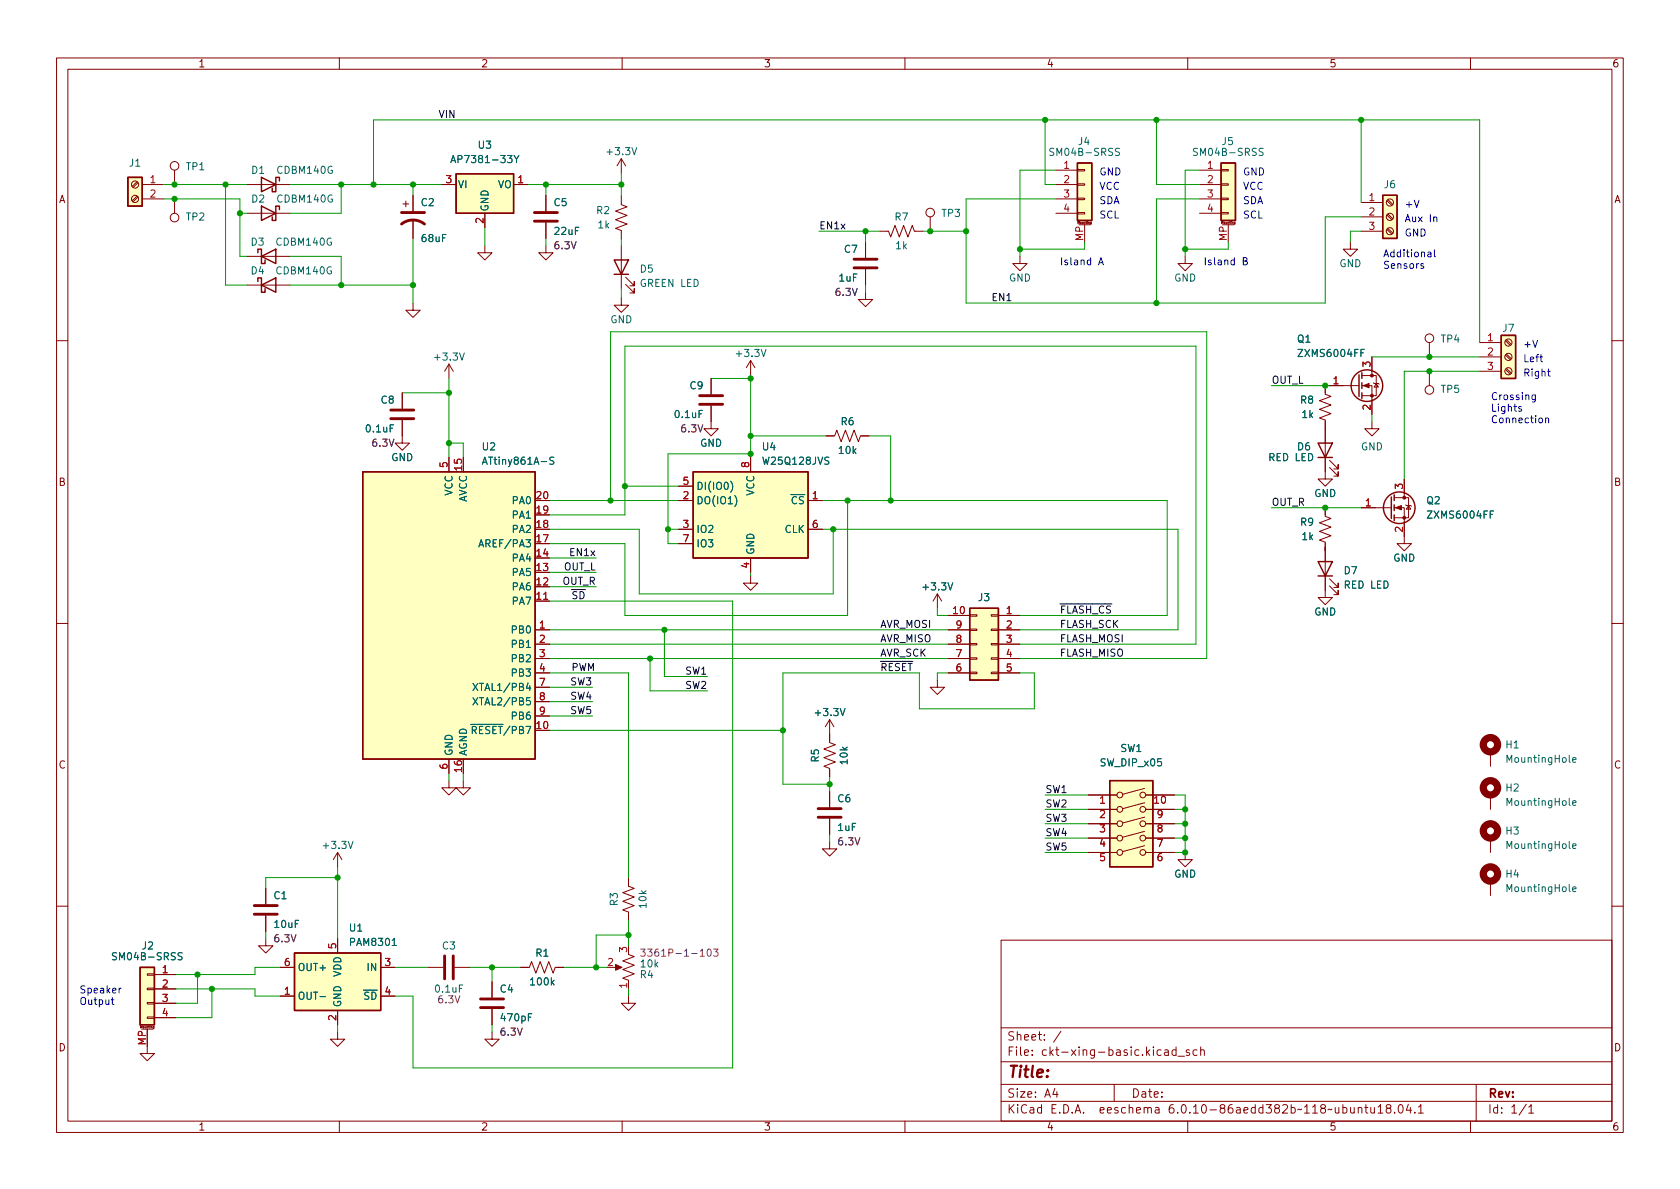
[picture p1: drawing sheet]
<svg xmlns="http://www.w3.org/2000/svg" width="297mm" height="210mm" viewBox="0 0 297 210" stroke-linecap="round" stroke-linejoin="round" font-family="sans-serif">
<g fill="none" stroke="#840000" stroke-width=".18">
<path d="M10 10.2h277v190.1h-277zM12 12.2h273v186.1h-273zM60 10.2v2M110 10.2v2M160 10.2v2M210 10.2v2M260 10.2v2M24.2 34.7l-.8 .8M24.2 32.1l-.8 .9M24.4 34.8l-.9 .9M24.4 32.3l-.9 .8M25.1 32.6h3.9"/>
<path d="M25.1 35.2h3.9M30.9 30.1v2.5M30.9 35.2v2.5M43.7 32.6h7.6M43.7 37.7h7.6M71.2 36.1h1.1M71.8 35.6v1M73 34.5v2.8M73 38.9v3.3M78.1 32.6h2.5M85.7 37.7v2.6M90.8 32.6h2.5"/>
<path d="M96.5 34.5v2.8M96.5 39.4v2.8M109.9 34.7v1.5l1 .4-2.1 .7 2.1 .8-2.1 .8 2.1 .7-2.1 .8 1.1 .4v1.5M109.9 28.1v2.5M109.9 28.1l-.8 1.2M109.9 28.1l.7 1.2M164.5 38.3v2.6M186.7 32.6h3.8M186.7 35.2h3.8M186.7 37.7h3.8M186.7 30.1h3.8M190.5 37.6h1.3v.2h-1.3z"/>
<path d="M190.5 35h1.3v.3h-1.3zM190.5 32.5h1.3v.3h-1.3zM190.5 30h1.3v.2h-1.3zM190.8 39.7h2M191.8 39.7v3.1M193 39.5h-.2v-.2h.2v.3h-.2M212.1 32.6h3.8M212.1 35.2h3.8M212.1 37.7h3.8M212.1 30.1h3.8M215.9 37.6h1.3v.2h-1.3zM215.9 35h1.3v.3h-1.3z"/>
<path d="M215.9 32.5h1.3v.3h-1.3zM215.9 30h1.3v.2h-1.3zM216.2 39.7h2M217.2 39.7v3.1M218.4 39.5h-.2v-.2h.2v.3h-.2M240.7 35.8h3.8M240.7 38.3h3.8M245.2 38l.9 .9M245.2 35.5l.9 .8M245.4 37.8l.9 .9M245.4 35.3l.9 .8M43.7 45.3h7.6"/>
<path d="M43.7 50.4h7.6M73 53.6v1.3h1.3l-1.3 1.2-1.2-1.2h1.2M85.7 43.4v1.3h1.3l-1.3 1.3-1.2-1.3h1.2M96.5 43.4v1.3h1.3l-1.3 1.3-1.3-1.3h1.3M109.9 52.7v1.3h1.2l-1.2 1.2-1.3-1.2h1.3M109.9 43.4v7.6M110.6 50.3l1.5 1.5v-.8v.8h-.7M110.6 49l1.5 1.5v-.7v.7h-.7M153 51.7v1.3h-1.2l1.2 1.2 1.3-1.2h-1.3M153 42.8v2.8M153 47.6v2.8M155.6 40.9h1.5l.4 1 .7-2 .8 2 .8-2 .7 2 .8-2 .4 1h1.5"/>
<path d="M180.3 45.3v1.3h-1.2l1.2 1.3 1.3-1.3h-1.3M209.5 45.3v1.3h-1.2l1.2 1.3 1.3-1.3h-1.3M238.8 42.8v1.3h-1.3l1.3 1.2 1.2-1.2h-1.2M240.7 40.9h3.8M245.2 40.6l.9 .8M245.4 40.4l.9 .8M10 60.2h2M71.1 74.3v4.1h1.3l-1.3 1.2-1.3-1.2h1.3M71.1 69.5v2.8M79.4 64.4l-.8 1.3M79.4 64.4v2.5M79.4 64.4l.7 1.3"/>
<path d="M125.7 71.7v4.1h1.3l-1.3 1.3-1.2-1.3h1.2M125.7 66.9v2.8M132.7 63.7l-.7 1.3M132.7 63.7v2.6M132.7 63.7l.8 1.3M146 77.1h1.6l.4-1 .7 2 .8-2 .7 2 .8-2 .8 2 .3-1h1.6M234.3 68.2v1.5l1 .4-2 .8 2 .7-2 .8 2 .7-2 .8 1 .4v10.4h1.3l-1.3 1.3-1.3-1.3h1.3M234.9 68.2h5.4M240.8 68.2h1.8v5.1M240.8 66.4h2.5v3.6h-2.5M242.6 74.5v1.3h-1.3l1.3 1.3 1.2-1.3h-1.2M242.6 63.1v3.3"/>
<path d="M242.8 67.7l.2 .1h.7l.1 .1M243.3 67.8l.4 .6h-.7zM252.7 60.6v2.5M252.7 65.7v2.5M261.6 60.6h3.8M261.6 63.1h3.8M261.6 65.7h3.8M266.2 65.3l.8 .9M266.2 62.8l.8 .8M266.2 60.2l.8 .9M266.3 65.1l.9 .9M266.3 62.6l.9 .8"/>
<path d="M266.3 60.1l.9 .8M285 60.2h2M79.4 80.9v2.5M120 88.5h2.6M120 93.6h2.6M120 86h2.6M120 96.1h2.6M132.7 80.9v2.5M132.7 98.7v2.5M142.9 88.5h2.5M142.9 93.6h2.5M234.3 89.8v1.5l1 .4-2 .8 2 .7-2 .8 2 .7-2 .8 1 .4v9.8h1.3l-1.3 1.2-1.3-1.2h1.3"/>
<path d="M235.1 82.7l1.5 1.5v-.8v.8h-.8M235.1 81.4l1.5 1.5v-.7v.7h-.8M240.7 89.8h5.3M246.5 89.8h1.8v6.3h-1.3l1.3 1.3 1.3-1.3h-1.3M246.5 88h2.5v3.6h-2.5M248.3 84.7v3.3M248.5 89.3l.2 .1h.7l.2 .1M249 89.4l.4 .6h-.7zM10 110.2h2M94.6 111.4h2.6M94.6 106.3h2.6M94.6 113.9h2.6"/>
<path d="M94.6 116.5h2.6M94.6 119h2.6M132.7 101.8v1.3h1.3l-1.3 1.3-1.3-1.3h1.3M165.7 105l-.7 1.3M165.7 105v2.6M165.7 105l.8 1.3M167.6 111.4h3.8M167.6 113.9h3.8M167.6 116.5h3.8M167.6 119h3.8M167.6 108.8h3.8M171.4 118.9h1.3v.2h-1.3z"/>
<path d="M171.4 116.3h1.3v.3h-1.3zM171.4 113.8h1.3v.2h-1.3zM171.4 111.2h1.3v.3h-1.3zM171.4 108.7h1.3v.3h-1.3zM175.3 118.9h1.2v.2h-1.2zM175.3 116.3h1.2v.3h-1.2zM175.3 113.8h1.2v.2h-1.2zM175.3 111.2h1.2v.3h-1.2zM175.3 108.7h1.2v.3h-1.2zM176.5 111.4h3.8M176.5 113.9h3.8M176.5 116.5h3.8"/>
<path d="M176.5 119h3.8M176.5 108.8h3.8M235.1 103.6l1.5 1.6v-.8v.8h-.8M235.1 102.4l1.5 1.5v-.8v.8h-.8M285 110.2h2M79.4 138v1.3h1.2l-1.2 1.3-1.3-1.3h1.3M79.4 134.2v2.6M81.9 138v1.3h1.3l-1.3 1.3-1.3-1.3h1.3M94.6 121.5h2.6M94.6 124.1h2.6M94.6 126.6h2.6M146.7 127.2v4.1l1 .4-2 .8 2 .7-2 .8 2 .7-2 .8 1 .4v1.5"/>
<path d="M146.7 139.9v2.8M146.7 127.2l-.8 1.3M146.7 127.2l.7 1.3M165.7 120.3v1.2h1.3l-1.3 1.3-1.2-1.3h1.2M202.4 139.4l-3.9 1.1M263.5 133v2.5M47 157.1v2.8M59.7 150.7v2.6M59.7 150.7l-.8 1.3M59.7 150.7l.8 1.3M111.1 155.2v1.5l1 .4-2 .8 2 .7-2 .8 2 .7-2 .8 1 .4v1.5M146.7 148.8v1.3h1.3l-1.3 1.3-1.3-1.3h1.3"/>
<path d="M146.7 144.8v2.8M192.4 140.6h5.1M192.4 143.1h5.1M192.4 145.7h5.1M192.4 148.2h5.1M192.4 150.7h5.1M202.4 149.5l-3.9 1.1M202.4 147l-3.9 1.1M202.4 144.5l-3.9 1M202.4 142l-3.9 1M202.6 140.6h5M202.6 143.1h5"/>
<path d="M202.6 145.7h5M202.6 148.2h5M202.6 150.7h5M209.5 150.7v1.3h1.3l-1.3 1.3-1.2-1.3h1.2M263.5 140.6v2.5M263.5 148.2v2.5M263.5 155.8v2.6M10 160.2h2M26 179.8h1.3v.3h-1.3zM26 177.3h1.3v.2h-1.3zM26 174.7h1.3v.3h-1.3zM26 172.2h1.3v.3h-1.3z"/>
<path d="M27.3 172.3h3.8M27.3 174.9h3.8M27.3 177.4h3.8M27.3 180h3.8M47 166v1.3h1.3l-1.3 1.2-1.3-1.2h1.3M47 161.9v2.8M49.5 171.1h2.6M49.5 176.1h2.6M59.7 166v2.5M59.7 178.7v2.5M67.3 171.1h2.5M67.3 176.1h2.5"/>
<path d="M75.6 171.1h2.8M80.4 171.1h2.8M87 173.6v2.8M87 178.4v2.8M92.1 171.1h1.5l.4-1.1 .7 2.1 .8-2.1 .8 2.1 .7-2.1 .8 2.1 .4-1h1.5M108.6 171.1h1M111.1 168.8l1 .4-2 .7 2 .8-2 .7 2 .8-2 .8 1 .3v.3M111.1 176.1v1.3h1.3l-1.3 1.3-1.2-1.3h1.2M177 166.3h108v32h-108zM285 160.2h2M25 182h2.1M26 182v4.3h1.3l-1.3 1.3-1.2-1.3h1.2"/>
<path d="M27.2 181.8l-.1-.1v-.2h.1v.3l-.1 .1M59.7 182.5v1.3h1.3l-1.3 1.2-1.3-1.2h1.3M60 198.3v2M87 182.5v1.3h1.3l-1.3 1.2-1.3-1.2h1.3M110 198.3v2M160 198.3v2M177 194.8h108M177 191.8h108M177 187.8h108M177 181.8h108M186.5 192.5l-.4 1h1M186.9 193v1"/>
<path d="M187.6 182.4l-1.3 1.9M197 191.8v3M205.9 185.7h.6l.1 .9M206.6 186l-.5 .1a.29 .29 0 0 0-.2 .2 .29 .29 0 0 0 .2 .3h.5M207.9 185.7l-.4-.1-.3 .3v.4l.2 .3h.5M207.9 185.1v1.5M208.3 186.8h1.1M210 198.3v2M210.3 185.7l-.4-.1-.2 .2 .1 .3 .5 .1v.4h-.6M211.6 185.7l-.4-.1-.3 .3v.4l.2 .3h.5M212.3 185.8l.2-.2 .4 .1v.9M212.3 185.1v1.5"/>
<path d="M238.8 195.8l.1 1h.3l.2-.1M239.4 195.8v1M240.1 196l.3-.2 .3 .1 .1 .9M240.1 195.8v1M241.3 195.8h.6M241.5 195.3v1.3l.4 .2M242.4 195.8v1h.4l.2-.1M243 195.8v1M243.6 195.8l.5-.5v1.5M243.6 196.8h.9M245.4 196l-.3-.3v-.2l.3-.2 .4 .1 .1 .2v.2l-.7 .2-.1 .3v.2l.3 .3h.2l.3-.3v-.4l-.3-.1M246.6 196.7v.1"/>
<path d="M247.4 195.5l.2-.2a.81 .81 0 0 1 .6 .7 .81 .81 0 0 1-.3 .8h-.2a.81 .81 0 0 1-.3-1.3zM249 195.3l-.4 1h1M249.4 195.8v1M250.1 196.7v.1M250.8 195.8l.4-.5v1.5M250.8 196.8h.8M260 198.3v2M261 191.8v6.5M269.9 195.3l-1.3 1.9M270.3 195.8l.4-.5v1.5M270.3 196.8h.9"/>
<circle cx="23.9" cy="35.2" r=".63"/>
<circle cx="23.9" cy="32.6" r=".63"/>
<circle cx="30.9" cy="38.5" r=".76"/>
<circle cx="30.9" cy="29.3" r=".76"/>
<circle cx="164.5" cy="37.6" r=".76"/>
<circle cx="245.7" cy="38.3" r=".63"/>
<circle cx="245.7" cy="35.8" r=".63"/>
<circle cx="245.7" cy="40.9" r=".63"/>
<circle cx="252.7" cy="59.8" r=".76"/>
<circle cx="252.7" cy="69" r=".76"/>
<circle cx="266.7" cy="60.6" r=".63"/>
<circle cx="266.7" cy="63.1" r=".63"/>
<circle cx="266.7" cy="65.7" r=".63"/>
<circle cx="198" cy="148.2" r=".51"/>
<circle cx="198" cy="143.1" r=".51"/>
<circle cx="198" cy="140.6" r=".51"/>
<circle cx="198" cy="150.7" r=".51"/>
<circle cx="198" cy="145.7" r=".51"/>
<circle cx="202.1" cy="148.2" r=".51"/>
<circle cx="202.1" cy="145.7" r=".51"/>
<circle cx="202.1" cy="143.1" r=".51"/>
<circle cx="202.1" cy="150.7" r=".51"/>
<circle cx="202.1" cy="140.6" r=".51"/>
</g>
<g fill="#ffffc2" stroke="#ffffc2" stroke-width=".18">
<path d="M196.2 138h7.6v15.3h-7.6z"/>
<path d="M22.6 31.4h2.5v5h-2.5z"/>
<path d="M190.5 28.8h2.5v10.2h-2.5z"/>
<path d="M64.1 83.4h30.5v50.8h-30.5z"/>
<path d="M80.6 30.7h10.2v7h-10.2z"/>
<path d="M265.4 59.3h2.6v7.6h-2.6z"/>
<path d="M52.1 168.5h15.2v10.2h-15.2z"/>
<path d="M244.5 34.5h2.5v7.7h-2.5z"/>
<path d="M171.4 107.6h5.1v12.7h-5.1z"/>
<path d="M215.9 28.8h2.5v10.2h-2.5z"/>
<path d="M122.6 83.4h20.3v15.3h-20.3z"/>
<path d="M24.8 171.1h2.5v10.1h-2.5z"/>
</g>
<g fill="none" stroke="#840000" stroke-width=".25">
<path d="M22.6 31.4h2.5v5h-2.5zM46.2 31.4l2.6 1.2-2.6 1.3zM46.2 36.4l2.6 1.3-2.6 1.3zM49.4 32v-.6h-.6v2.5h-.7v-.6M49.4 37.1v-.7h-.6v2.6h-.7v-.7M80.6 30.7h10.2v7h-10.2zM190.5 28.8h2.5v10.2h-2.5zM215.9 28.8h2.5v10.2h-2.5zM244.5 34.5h2.5v7.7h-2.5zM45.6 44.7v-.6h.6v2.5h.7v-.6M45.6 49.8v-.7h.6v2.6h.7v-.7M46.2 45.3l2.6-1.2v2.5z"/>
<path d="M46.2 50.4l2.6-1.3v2.6zM108.6 46h2.5l-1.2 2.5zM108.6 48.5h2.5M265.4 59.3h2.6v7.6h-2.6zM233 78.4h2.6l-1.3 2.5zM240.3 66.3v3.8M240.8 65.9v1M240.8 67.7v1M240.8 69.5v1M64.1 83.4h30.5v50.8h-30.5zM122.6 83.4h20.3v15.3h-20.3zM233 99.3h2.6l-1.3 2.5z"/>
<path d="M233 80.9h2.6M246 87.9v3.8M246.5 87.5v1M246.5 89.3v1M246.5 91.1v1M171.4 107.6h5.1v12.7h-5.1zM233 101.8h2.6M196.2 138h7.6v15.3h-7.6zM24.8 171.1h2.5v10.1h-2.5zM52.1 168.5h15.2v10.2h-15.2z"/>
<circle cx="241.7" cy="68.2" r="2.79"/>
<circle cx="247.4" cy="89.8" r="2.79"/>
</g>
<g fill="#840000" stroke="#840000" stroke-width=".18">
<path d="M241 68.2l1.1-.4v.8z"/>
<path d="M108.8 170.6l1.2 .5-1.2 .5z"/>
<path d="M246.8 89.8l1-.4v.8z"/>
<circle cx="242.6" cy="70" r=".25"/>
<circle cx="242.6" cy="66.4" r=".25"/>
<circle cx="248.3" cy="91.6" r=".25"/>
<circle cx="248.3" cy="88" r=".25"/>
</g>
<g fill="none" stroke="#840000" stroke-width="1.3">
<circle cx="263.5" cy="131.7" r="1.27"/>
<circle cx="263.5" cy="139.3" r="1.27"/>
<circle cx="263.5" cy="146.9" r="1.27"/>
<circle cx="263.5" cy="154.6" r="1.27"/>
</g>
<g fill="none" stroke="#006464" stroke-width=".18">
<path d="M79.7 28.8l.4-1.3 .5 1.3M79.8 28.4h.6M90.9 27.5l.4 .7 .4-.7M91.3 28.2v.6M197.9 26.3l-.4-.1-.3 .3 .1 .3 .6 .2v.4l-.2 .1-.5-.1M223.3 26.3l-.4-.1-.3 .3 .1 .3 .6 .2v.4l-.2 .1-.5-.1M84.7 96.7l.4-1.3 .4 1.3M85.3 82.1l.4-1.3 .4 1.3M97.9 80.9l-.5-.1-.2 .3 .1 .3 .6 .2v.4l-.2 .1-.5-.1M129.2 85.1a1.46 1.46 0 0 1 0 1.9M129.9 87.6a1.46 1.46 0 0 1 0 2M83.6 120.8l.9 1.3"/>
<path d="M83.6 123.4l.9 1.2M84.5 120.8l-.9 1.3M84.5 123.4l-.9 1.2M278.1 134.4l.6-.1-.1-.3h-.4l-.1 .1v.6h.5M278.1 157.2l.6-.1-.1-.2-.4-.1-.1 .2v.6h.5M278.1 142l.6-.1-.1-.3h-.4l-.1 .2v.6h.5M278.1 149.6l.6-.1-.1-.2-.4-.1-.1 .2v.6h.5M32.2 168.5h-.5l-.2 .2 .1 .3 .5 .2v.4l-.1 .1h-.5M56.6 176.2h1"/>
</g>
<g fill="none" stroke="#840000" stroke-width=".51">
<path d="M71 39.6a3.3 3.3 0 0 1 4.1 0M71 37.6h4.1M94.5 39.1h4.1M94.5 37.6h4.1M151 47.4h4.1M151 45.8h4.1M69.1 74h4.1M69.1 72.5h4.1M123.7 71.5h4.1M123.7 70h4.1M144.7 144.5h4M144.7 143h4"/>
<path d="M45 161.7h4M45 160.1h4M78.6 169v4.1M80.1 169v4.1M85 178.2h4M85 176.7h4"/>
</g>
<path d="M113.3 167.8h.8l-.4 .5 .3 .1v.6l-.2 .1-.5-.1M126.2 167.8h.8l-.5 .5 .4 .1v.6l-.2 .1-.5-.1" fill="none" stroke="#840084" stroke-width=".18"/>
<g fill="none" stroke="#0000c2" stroke-width=".18">
<path d="M253.5 38.5l.2-.1h.3v.8M194.2 46.8l.5-1.2 .4 1.2M194.4 46.5h.6M219.8 46.2l.6-.1 .1-.2-.1-.2-.6-.1v1.2h.5l.2-.1v-.3l-.3-.2M251.7 46.7l-.3-.1-.2 .2 .1 .2 .4 .1v.3h-.5M252.5 44.6h.5v.8M253 44.9h-.4l-.2 .2 .2 .3h.4M253.6 44.1v1.1l.2 .2M269 71.9h-.3l-.2 .2 .1 .1 .4 .2v.3h-.5M271.5 69.8v1.1l-.3 .2-.3-.1M271.5 69.9l-.4-.1-.2 .3 .1 .5h.5M273.3 74l.2-.1 .3 .1v.8"/>
<path d="M273.3 73.9v.9M273.6 65.7h.5M273.8 65.2v1.1l.3 .2M19.7 176.8h.5M19.9 176.4v1.1l.3 .1M21.4 174.7l-.3 .3"/>
</g>
<g fill="none" stroke="#009600" stroke-width=".18">
<path d="M29 35.2h13.4v10.1h1.3M29 32.6h14.7M39.9 32.6v17.8h3.8M42.4 37.7h1.3M51.3 32.6h26.8M60.3 32.6v5.1h-9M66 32.6v-11.4h195.6v39.4M73 32.6v1.9M93.3 32.6h16.6M96.5 32.6v1.9M109.9 30.6v4.1M184.8 21.2v11.4h1.9"/>
<path d="M186.7 35.2h-15.9v18.4h63.5v-15.3h6.4M186.7 30.1h-6.4v15.2M204.5 21.2v11.4h7.6M212.1 35.2h-7.6v18.4M212.1 30.1h-2.6v15.2M240.7 21.2v14.6M51.3 50.4h21.7M51.3 45.3h9v5.1M73 42.2v11.4M85.7 40.3v3.1M96.5 42.2v1.2M109.9 42.3v1.1"/>
<path d="M109.9 51v1.7M144.8 40.9h10.8M153 40.9v1.9M153 50.4v1.3M163.2 40.9h7.6M191.8 42.8v1.3h-11.5M217.2 42.8v1.3h-7.7M240.7 40.9h-1.9v1.9M71.1 69.5h8.3M79.4 66.9v14M79.4 78.4h2.5v2.5M125.7 66.9h7"/>
<path d="M132.7 66.3v14.6M132.7 77.1h13.3M153.7 77.1h3.8v11.4M224.8 68.2h10.1M242.6 73.3v1.2M242.6 63.1h19M261.6 65.7h-13.3v19M97.2 91.1h13.3v-29.9h101v52.7h-31.2M97.2 93.6h15.8v11.4h34.3v-11.4M97.2 88.5h22.8M97.2 98.7h8.2M107.9 88.5v-29.8h105.5v57.8h-33.1"/>
<path d="M110.5 86h9.5M118.1 93.6h1.9M132.7 80.3h-14.6v15.8h1.9M145.4 93.6h62.9v17.8h-28M145.4 88.5h61v20.3h-26.1M149.9 88.5v20.3h-39.4v-12.7h-13.3M224.8 89.8h15.9M234.3 96.8v.6M97.2 106.3h32.3v82.5h-56.5v-12.7h-3.2M97.2 119h13.9v36.2M97.2 111.4h70.4M97.2 116.5h70.4"/>
<path d="M97.2 113.9h70.4M97.2 103.8h8.2M97.2 101.2h8.2M114.9 116.5v5.7h10.2M117.5 111.4v8.2h7.6M132.7 101.2v.6M165.7 107.6v1.2h1.9M167.6 119h-1.9v1.3M180.3 119h2.6v6.3h-20.3v-6.3h-24.2v19.7h8.3M79.4 136.8v1.2M81.9 136.8v1.2M97.2 121.5h7.6"/>
<path d="M97.2 126.6h7.6M97.2 129.2h41.2M97.2 124.1h7.6M146.7 137.4v2.5M59.7 153.3v12.7M59.7 155.2h-12.7v1.9M146.7 147.6v1.2M184.8 145.7h7.6M184.8 140.6h7.6M184.8 143.1h7.6M184.8 150.7h7.6M184.8 148.2h7.6"/>
<path d="M207.6 140.6h1.9v10.1h-1.9M207.6 145.7h1.9M207.6 143.1h1.9M207.6 148.2h1.9M31.1 174.9h14v1.2h4.4M34.9 172.3v5.1h-3.8M37.5 174.9v5.1h-6.4M47 164.7v1.3M49.5 171.1h-4.4v1.2h-14M69.8 171.1h5.8M83.2 171.1h8.9M87 171.1v2.5"/>
<path d="M99.7 171.1h7.6M111.1 165.3h-5.7v5.8M111.1 162.8v4.5M111.1 174.9v1.2M59.7 181.2v1.3M87 181.2v1.3"/>
</g>
<g fill="#009600" stroke="#009600" stroke-width=".18">
<circle cx="149.9" cy="88.5" r=".46"/>
<circle cx="147.3" cy="93.6" r=".46"/>
<circle cx="146.7" cy="138.7" r=".46"/>
<circle cx="138.4" cy="129.2" r=".46"/>
<circle cx="132.7" cy="66.9" r=".46"/>
<circle cx="110.5" cy="86" r=".46"/>
<circle cx="132.7" cy="80.3" r=".46"/>
<circle cx="132.7" cy="77.1" r=".46"/>
<circle cx="157.5" cy="88.5" r=".46"/>
<circle cx="204.5" cy="53.6" r=".46"/>
<circle cx="209.5" cy="44.1" r=".46"/>
<circle cx="204.5" cy="21.2" r=".46"/>
<circle cx="240.7" cy="21.2" r=".46"/>
<circle cx="170.8" cy="40.9" r=".46"/>
<circle cx="180.3" cy="44.1" r=".46"/>
<circle cx="184.8" cy="21.2" r=".46"/>
<circle cx="153" cy="40.9" r=".46"/>
<circle cx="164.5" cy="40.9" r=".46"/>
<circle cx="209.5" cy="150.7" r=".46"/>
<circle cx="209.5" cy="148.2" r=".46"/>
<circle cx="209.5" cy="143.1" r=".46"/>
<circle cx="209.5" cy="145.7" r=".46"/>
<circle cx="234.3" cy="68.2" r=".46"/>
<circle cx="234.3" cy="89.8" r=".46"/>
<circle cx="252.7" cy="65.7" r=".46"/>
<circle cx="252.7" cy="63.1" r=".46"/>
<circle cx="73" cy="32.6" r=".46"/>
<circle cx="73" cy="50.4" r=".46"/>
<circle cx="109.9" cy="32.6" r=".46"/>
<circle cx="96.5" cy="32.6" r=".46"/>
<circle cx="79.4" cy="78.4" r=".46"/>
<circle cx="118.1" cy="93.6" r=".46"/>
<circle cx="107.9" cy="88.5" r=".46"/>
<circle cx="79.4" cy="69.5" r=".46"/>
<circle cx="87" cy="171.1" r=".46"/>
<circle cx="105.4" cy="171.1" r=".46"/>
<circle cx="111.1" cy="165.3" r=".46"/>
<circle cx="60.3" cy="50.4" r=".46"/>
<circle cx="30.9" cy="32.6" r=".46"/>
<circle cx="30.9" cy="35.2" r=".46"/>
<circle cx="66" cy="32.6" r=".46"/>
<circle cx="60.3" cy="32.6" r=".46"/>
<circle cx="42.4" cy="37.7" r=".46"/>
<circle cx="39.9" cy="32.6" r=".46"/>
<circle cx="117.5" cy="111.4" r=".46"/>
<circle cx="114.9" cy="116.5" r=".46"/>
<circle cx="59.7" cy="155.2" r=".46"/>
<circle cx="37.5" cy="174.9" r=".46"/>
<circle cx="34.9" cy="172.3" r=".46"/>
</g>
<text font-size="2.8" fill="#840000" x="178" y="190.6">Title:</text>
<g font-size="2.1" fill="#840000">
<text x="178" y="184">Sheet: /</text>
<text x="178" y="186.7">File: ckt-xing-basic.kicad_sch</text>
<text x="178" y="196.9">KiCad E.D.A. eeschema 6.0.10-86aedd382b~118~ubuntu18.04.1</text>
<text x="178" y="194.1">Size: A4</text>
<text x="200" y="194.1">Date:</text>
<text x="263" y="194.1">Rev:</text>
<text x="263" y="196.9">Id: 1/1</text>
</g>
<g font-size="1.8" fill="#840000">
<text x="35" y="11.9">1</text>
<text x="85" y="11.9">2</text>
<text x="135" y="11.9">3</text>
<text x="185" y="11.9">4</text>
<text x="235" y="11.9">5</text>
<text x="285" y="11.9">6</text>
<text x="10.3" y="35.9">A</text>
<text x="285.3" y="35.9">A</text>
<text x="10.3" y="85.9">B</text>
<text x="285.3" y="85.9">B</text>
<text x="10.3" y="135.9">C</text>
<text x="285.3" y="135.9">C</text>
<text x="10.3" y="185.9">D</text>
<text x="285.3" y="185.9">D</text>
<text x="35" y="199.9">1</text>
<text x="85" y="199.9">2</text>
<text x="135" y="199.9">3</text>
<text x="185" y="199.9">4</text>
<text x="235" y="199.9">5</text>
<text x="285" y="199.9">6</text>
</g>
<g font-size="1.8" fill="#0f0f0f">
<text x="77.5" y="20.9">VIN</text>
<text x="144.8" y="40.5">EN1x</text>
<text x="175.6" y="53.2">EN1</text>
<text x="224.8" y="67.8">OUT_L</text>
<text x="224.8" y="89.4">OUT_R</text>
<text x="99.6" y="100.9">OUT_L</text>
<text x="101" y="98.3">EN1x</text>
<text x="99.4" y="103.4">OUT_R</text>
<text x="101" y="105.9">~{SD}</text>
<text x="155.6" y="113.6">AVR_MISO</text>
<text x="155.6" y="111">AVR_MOSI</text>
<text x="187.3" y="108.5">~{FLASH_CS}</text>
<text x="187.3" y="111">FLASH_SCK</text>
<text x="187.3" y="113.6">FLASH_MOSI</text>
<text x="101" y="118.6">PWM</text>
<text x="121.3" y="119.3">SW1</text>
<text x="155.6" y="118.6">~{RESET}</text>
<text x="155.6" y="116.1">AVR_SCK</text>
<text x="187.3" y="116.1">FLASH_MISO</text>
<text x="100.9" y="121.2">SW3</text>
<text x="100.9" y="123.7">SW4</text>
<text x="121.3" y="121.8">SW2</text>
<text x="100.9" y="126.3">SW5</text>
<text x="184.8" y="140.2">SW1</text>
<text x="184.8" y="142.8">SW2</text>
<text x="184.8" y="147.9">SW4</text>
<text x="184.8" y="145.3">SW3</text>
<text x="184.8" y="150.4">SW5</text>
</g>
<g font-size="1.8" fill="#006464">
<text x="22.9" y="29.5">J1</text>
<text x="80.7" y="28.8">AP7381-33Y</text>
<text x="84.6" y="26.3">U3</text>
<text x="107.5" y="27.4">+3.3V</text>
<text x="186.1" y="27.6">SM04B-SRSS</text>
<text x="190.7" y="25.6">J4</text>
<text x="211.5" y="27.6">SM04B-SRSS</text>
<text x="216.1" y="25.6">J5</text>
<text x="32.9" y="30.1">TP1</text>
<text x="44.5" y="30.7">D1</text>
<text x="44.5" y="35.8">D2</text>
<text x="49.1" y="30.7">CDBM140G</text>
<text x="49.1" y="35.8">CDBM140G</text>
<text x="80.9" y="33.3">VI</text>
<text x="88" y="33.3">VO</text>
<text x="244.8" y="33.3">J6</text>
<text x="32.9" y="39">TP2</text>
<text x="74.5" y="36.4">C2</text>
<text x="86.4" y="37.5" transform="rotate(-90 86.4 37.5)">GND</text>
<text x="98" y="36.4">C5</text>
<text x="98.1" y="41.5">22uF</text>
<text x="105.5" y="37.8">R2</text>
<text x="105.8" y="40.4">1k</text>
<text x="158.3" y="39">R7</text>
<text x="166.6" y="38.3">TP3</text>
<text x="44.4" y="43.4">D3</text>
<text x="49" y="43.4">CDBM140G</text>
<text x="74.6" y="42.8">68uF</text>
<text x="149.3" y="44.7">C7</text>
<text x="158.4" y="44.1">1k</text>
<text x="236.8" y="47.2">GND</text>
<text x="44.4" y="48.5">D4</text>
<text x="49" y="48.5">CDBM140G</text>
<text x="113.2" y="48.2">D5</text>
<text x="113.2" y="50.7">GREEN LED</text>
<text x="148.4" y="49.8">1uF</text>
<text x="178.4" y="49.8">GND</text>
<text x="207.6" y="49.8">GND</text>
<text x="107.9" y="57.1">GND</text>
<text x="265.7" y="58.7">J7</text>
<text x="77" y="63.7">+3.3V</text>
<text x="130.4" y="63.1">+3.3V</text>
<text x="229.4" y="60.6">Q1</text>
<text x="229.9" y="63.1">ZXMS6004FF</text>
<text x="254.8" y="60.6">TP4</text>
<text x="67.4" y="71.4">C8</text>
<text x="122" y="68.8">C9</text>
<text x="230" y="71.4">R8</text>
<text x="254.8" y="69.5">TP5</text>
<text x="64.8" y="76.4">0.1uF</text>
<text x="119.4" y="73.9">0.1uF</text>
<text x="148.7" y="75.2">R6</text>
<text x="230.2" y="73.9">1k</text>
<text x="69.2" y="81.5">GND</text>
<text x="85.3" y="79.6">U2</text>
<text x="85.9" y="82.2">ATtiny861A-S</text>
<text x="123.8" y="79">GND</text>
<text x="134.8" y="79.6">U4</text>
<text x="135.1" y="82.2">W25Q128JVS</text>
<text x="148.4" y="80.3">10k</text>
<text x="224.4" y="81.5">RED LED</text>
<text x="229.4" y="79.6">D6</text>
<text x="240.6" y="79.6">GND</text>
<text x="80" y="87.7" transform="rotate(-90 80 87.7)">VCC</text>
<text x="82.5" y="89" transform="rotate(-90 82.5 89)">AVCC</text>
<text x="90.7" y="89.1">PA0</text>
<text x="123.1" y="89.1">DO(IO1)</text>
<text x="123.1" y="86.6">DI(IO0)</text>
<text x="133.3" y="87.7" transform="rotate(-90 133.3 87.7)">VCC</text>
<text x="138.5" y="89.1">~{CS}</text>
<text x="232.3" y="87.9">GND</text>
<text x="252.3" y="89.1">Q2</text>
<text x="90.7" y="94.2">PA2</text>
<text x="90.7" y="91.7">PA1</text>
<text x="123.1" y="94.2">IO2</text>
<text x="138.7" y="94.2">CLK</text>
<text x="230" y="93">R9</text>
<text x="230.2" y="95.5">1k</text>
<text x="252.7" y="91.7">ZXMS6004FF</text>
<text x="85.4" y="96.8">AREF/PA3</text>
<text x="90.7" y="101.8">PA5</text>
<text x="90.7" y="99.3">PA4</text>
<text x="123.1" y="96.8">IO3</text>
<text x="133.3" y="98.2" transform="rotate(-90 133.3 98.2)">GND</text>
<text x="237.7" y="101.5">D7</text>
<text x="246.3" y="99.3">GND</text>
<text x="90.7" y="106.9">PA7</text>
<text x="90.7" y="104.4">PA6</text>
<text x="163.4" y="104.4">+3.3V</text>
<text x="173" y="106.3">J3</text>
<text x="237.7" y="104.1">RED LED</text>
<text x="90.7" y="112">PB0</text>
<text x="232.3" y="108.8">GND</text>
<text x="90.7" y="114.5">PB1</text>
<text x="90.7" y="117.1">PB2</text>
<text x="90.7" y="119.6">PB3</text>
<text x="84.6" y="122.2">XTAL1/PB4</text>
<text x="84.6" y="124.7">XTAL2/PB5</text>
<text x="82.9" y="129.8">~{RESET}/PB7</text>
<text x="90.7" y="127.2">PB6</text>
<text x="144.3" y="126.6">+3.3V</text>
<text x="80" y="133.7" transform="rotate(-90 80 133.7)">GND</text>
<text x="82.5" y="133.7" transform="rotate(-90 82.5 133.7)">AGND</text>
<text x="144.8" y="134.7" transform="rotate(-90 144.8 134.7)">R5</text>
<text x="149.9" y="135.1" transform="rotate(-90 149.9 135.1)">10k</text>
<text x="194.7" y="135.5">SW_DIP_x05</text>
<text x="198.1" y="133">SW1</text>
<text x="266.3" y="132.3">H1</text>
<text x="266.6" y="134.9">MountingHole</text>
<text x="148.1" y="141.9">C6</text>
<text x="266.3" y="139.9">H2</text>
<text x="266.6" y="142.5">MountingHole</text>
<text x="148.2" y="146.9">1uF</text>
<text x="266.3" y="147.6">H3</text>
<text x="57.4" y="150.1">+3.3V</text>
<text x="207.6" y="155.2">GND</text>
<text x="266.3" y="155.2">H4</text>
<text x="266.6" y="150.1">MountingHole</text>
<text x="48.4" y="159">C1</text>
<text x="109.2" y="160.1" transform="rotate(-90 109.2 160.1)">R3</text>
<text x="114.3" y="160.5" transform="rotate(-90 114.3 160.5)">10k</text>
<text x="266.6" y="157.7">MountingHole</text>
<text x="25.2" y="167.9">J2</text>
<text x="48.6" y="164.1">10uF</text>
<text x="61.8" y="164.7">U1</text>
<text x="62.1" y="167.3">PAM8301</text>
<text x="78.2" y="167.9">C3</text>
<text x="20.4" y="169.8">SM04B-SRSS</text>
<text x="52.6" y="171.7">OUT+</text>
<text x="60.3" y="172.8" transform="rotate(-90 60.3 172.8)">VDD</text>
<text x="65" y="171.7">IN</text>
<text x="94.8" y="169.2">R1</text>
<text x="113.2" y="173">R4</text>
<text x="113.4" y="171.1">10k</text>
<text x="52.6" y="176.8">OUT-</text>
<text x="60.3" y="178.2" transform="rotate(-90 60.3 178.2)">GND</text>
<text x="63" y="176.8">~{SD}</text>
<text x="77.1" y="175.5">0.1uF</text>
<text x="88.5" y="175.5">C4</text>
<text x="93.9" y="174.2">100k</text>
<text x="88.7" y="180.6">470pF</text>
</g>
<g font-size="1.8" fill="#a90000">
<text x="188.1" y="29.8">1</text>
<text x="213.5" y="29.8">1</text>
<text x="26.6" y="32.4">1</text>
<text x="26.6" y="34.9">2</text>
<text x="78.9" y="32.4">3</text>
<text x="91.6" y="32.4">1</text>
<text x="188.1" y="32.4">2</text>
<text x="188.1" y="34.9">3</text>
<text x="213.5" y="32.4">2</text>
<text x="213.5" y="34.9">3</text>
<text x="242.1" y="35.6">1</text>
<text x="85.5" y="39.5" transform="rotate(-90 85.5 39.5)">2</text>
<text x="188.1" y="37.5">4</text>
<text x="213.5" y="37.5">4</text>
<text x="242.1" y="38.1">2</text>
<text x="242.1" y="40.6">3</text>
<text x="191.5" y="42.6" transform="rotate(-90 191.5 42.6)">MP</text>
<text x="216.9" y="42.6" transform="rotate(-90 216.9 42.6)">MP</text>
<text x="242.3" y="64.9" transform="rotate(-90 242.3 64.9)">3</text>
<text x="263" y="60.3">1</text>
<text x="263" y="62.9">2</text>
<text x="263" y="65.4">3</text>
<text x="235.7" y="67.9">1</text>
<text x="242.3" y="72.5" transform="rotate(-90 242.3 72.5)">2</text>
<text x="79.1" y="82.7" transform="rotate(-90 79.1 82.7)">5</text>
<text x="81.7" y="83.1" transform="rotate(-90 81.7 83.1)">15</text>
<text x="132.5" y="82.7" transform="rotate(-90 132.5 82.7)">8</text>
<text x="94.9" y="88.3">20</text>
<text x="120.8" y="88.3">2</text>
<text x="120.8" y="85.7">5</text>
<text x="143.7" y="88.3">1</text>
<text x="241.4" y="89.5">1</text>
<text x="248" y="86.5" transform="rotate(-90 248 86.5)">3</text>
<text x="94.9" y="95.9">17</text>
<text x="94.9" y="93.3">18</text>
<text x="94.9" y="90.8">19</text>
<text x="120.8" y="93.3">3</text>
<text x="120.8" y="95.9">7</text>
<text x="143.7" y="93.3">6</text>
<text x="248" y="94.1" transform="rotate(-90 248 94.1)">2</text>
<text x="94.9" y="101">13</text>
<text x="94.9" y="98.4">14</text>
<text x="132.5" y="100.4" transform="rotate(-90 132.5 100.4)">4</text>
<text x="94.9" y="106">11</text>
<text x="94.9" y="103.5">12</text>
<text x="95.4" y="111.1">1</text>
<text x="95.4" y="113.7">2</text>
<text x="168.6" y="108.6">10</text>
<text x="169.1" y="113.7">8</text>
<text x="169.1" y="111.1">9</text>
<text x="177.9" y="108.6">1</text>
<text x="177.9" y="111.1">2</text>
<text x="177.9" y="113.7">3</text>
<text x="95.4" y="116.2">3</text>
<text x="95.4" y="118.7">4</text>
<text x="169.1" y="118.7">6</text>
<text x="169.1" y="116.2">7</text>
<text x="177.9" y="116.2">4</text>
<text x="177.9" y="118.7">5</text>
<text x="95.4" y="121.3">7</text>
<text x="95.4" y="123.8">8</text>
<text x="94.9" y="128.9">10</text>
<text x="95.4" y="126.4">9</text>
<text x="79.1" y="136" transform="rotate(-90 79.1 136)">6</text>
<text x="81.7" y="136.5" transform="rotate(-90 81.7 136.5)">16</text>
<text x="194.5" y="142.1">1</text>
<text x="204.1" y="142.1">10</text>
<text x="194.5" y="144.6">2</text>
<text x="194.5" y="147.2">3</text>
<text x="194.5" y="149.7">4</text>
<text x="204.6" y="149.7">7</text>
<text x="204.6" y="147.2">8</text>
<text x="204.6" y="144.6">9</text>
<text x="194.5" y="152.3">5</text>
<text x="204.6" y="152.3">6</text>
<text x="59.4" y="167.7" transform="rotate(-90 59.4 167.7)">5</text>
<text x="28.7" y="172.1">1</text>
<text x="50.3" y="170.8">6</text>
<text x="68.1" y="170.8">3</text>
<text x="107.5" y="170.8">2</text>
<text x="110.9" y="168.4" transform="rotate(-90 110.9 168.4)">3</text>
<text x="28.7" y="174.6">2</text>
<text x="28.7" y="177.2">3</text>
<text x="28.7" y="179.7">4</text>
<text x="50.3" y="175.9">1</text>
<text x="68.1" y="175.9">4</text>
<text x="110.9" y="174.7" transform="rotate(-90 110.9 174.7)">1</text>
<text x="25.8" y="184.8" transform="rotate(-90 25.8 184.8)">MP</text>
<text x="59.4" y="180.4" transform="rotate(-90 59.4 180.4)">2</text>
</g>
<g font-size="1.8" fill="#0000c2">
<text x="194.3" y="31">GND</text>
<text x="194.3" y="33.6">VCC</text>
<text x="219.7" y="33.6">VCC</text>
<text x="219.7" y="31">GND</text>
<text x="194.3" y="36.1">SDA</text>
<text x="194.3" y="38.6">SCL</text>
<text x="219.7" y="36.1">SDA</text>
<text x="219.7" y="38.6">SCL</text>
<text x="248.3" y="39.3">Aux In</text>
<text x="248.3" y="36.7">+V</text>
<text x="248.3" y="41.8">GND</text>
<text x="187.3" y="46.9">Island A</text>
<text x="212.7" y="46.9">Island B</text>
<text x="244.5" y="45.5">Additional</text>
<text x="244.5" y="47.5">Sensors</text>
<text x="269.2" y="61.5">+V</text>
<text x="269.2" y="64">Left</text>
<text x="263.5" y="70.7">Crossing</text>
<text x="269.2" y="66.6">Right</text>
<text x="263.5" y="72.8">Lights</text>
<text x="263.5" y="74.8">Connection</text>
<text x="14" y="175.7">Speaker</text>
<text x="14" y="177.7">Output</text>
</g>
<g font-size="1.8" fill="#840084">
<text x="98.1" y="44.1">6.3V</text>
<text x="147.8" y="52.3">6.3V</text>
<text x="120.5" y="76.4">6.3V</text>
<text x="65.9" y="79">6.3V</text>
<text x="148.3" y="149.5">6.3V</text>
<text x="48.6" y="166.6">6.3V</text>
<text x="115" y="169.2">3361P-1-103</text>
<text x="77.6" y="177.4">6.3V</text>
<text x="88.6" y="183.1">6.3V</text>
</g>
<g font-size=".5" fill="#840000">
<text x="190.6" y="39.6">Mounting</text>
<text x="216" y="39.6">Mounting</text>
<text x="24.8" y="181.8">Mounting</text>
</g>
</svg>
